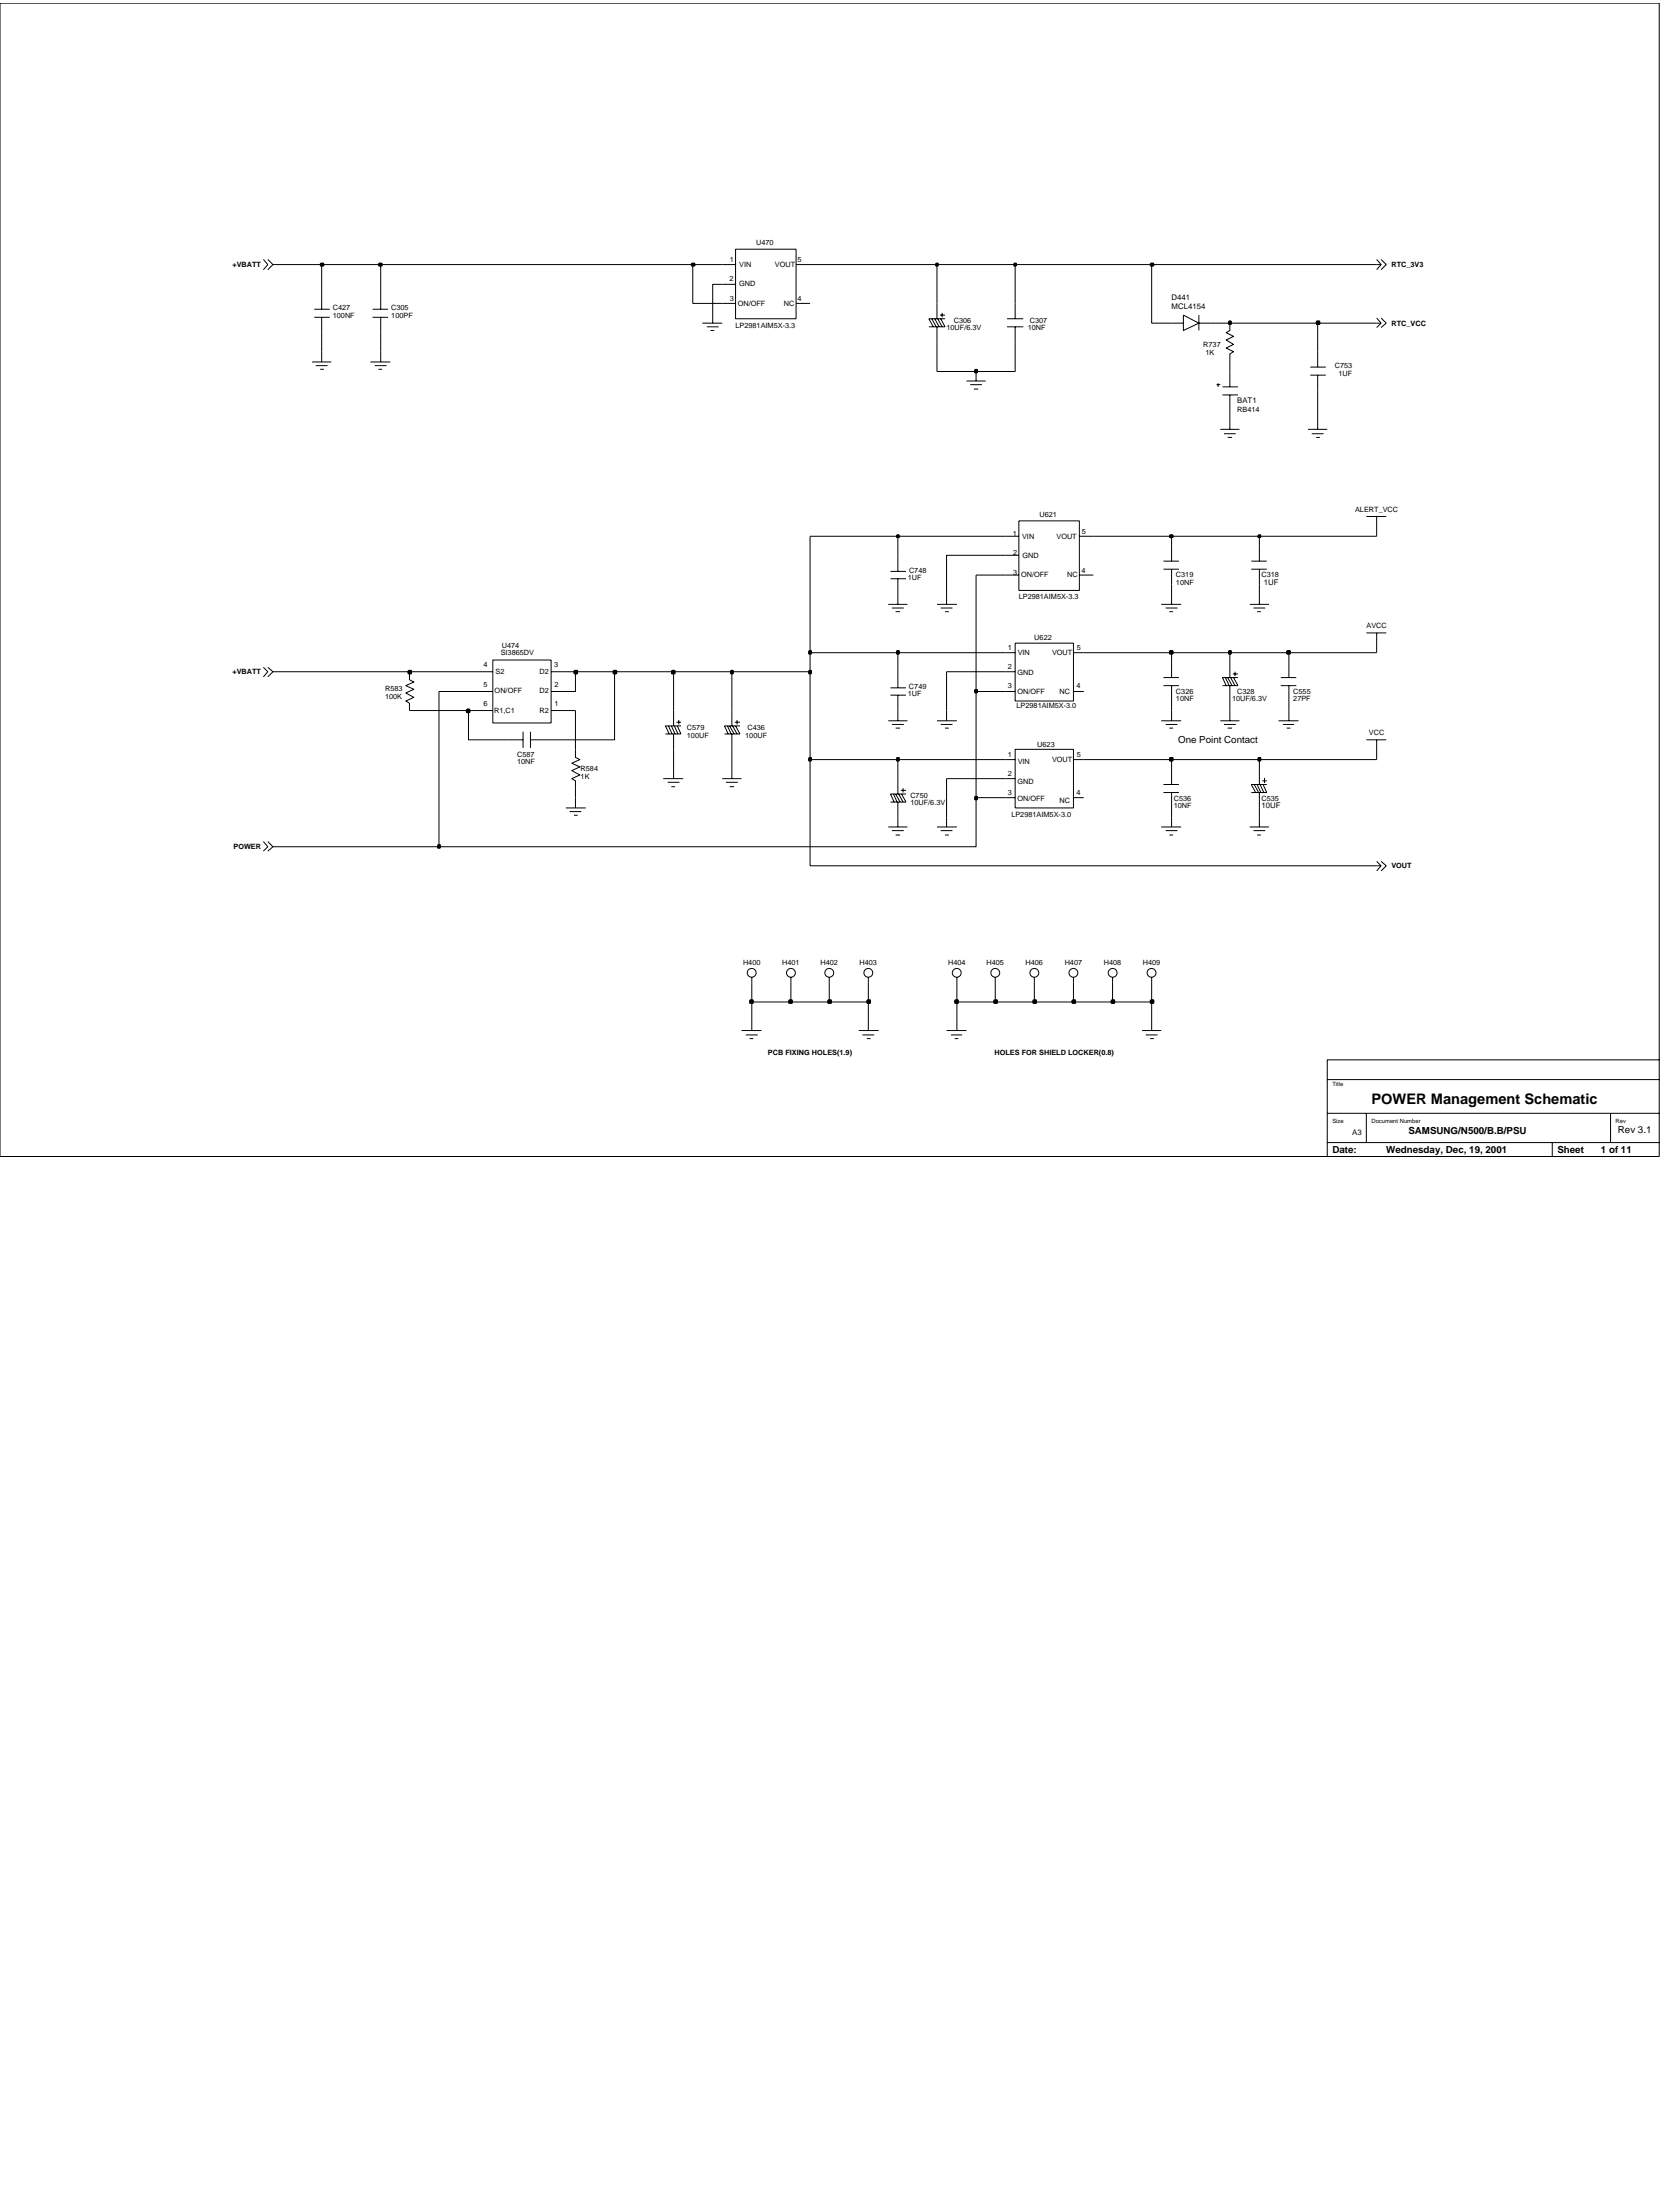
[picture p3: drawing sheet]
<svg xmlns="http://www.w3.org/2000/svg" width="192mm" height="254mm" viewBox="0 0 192 254" stroke-linecap="round" stroke-linejoin="round" font-family="sans-serif">
<g fill="none" stroke="#000" stroke-width=".12">
<path d="M30.4 30l.5 .5-.5 .6M30.9 30l.6 .5-.6 .6M36.3 35.7h1.8M36.3 36.6h1.8M37.1 33.9v1.8M37.1 36.6v1.8M43 35.7h1.8M43 36.6h1.8M43.9 33.9v1.8M43.9 36.6v1.8M81.1 37.3h2.3M81.6 37.7h1.3"/>
<path d="M82 38.2h.4M82.2 36.1v1.2M83.4 30.5h1.5M83.4 35h1.5M83.4 32.8h1.5M84.9 28.8h7v8h-7zM91.9 30.5h1.6M91.9 35h1.6M107.5 36.8l.5 .9M107.9 36.8l.5 .9M108.1 35v1.8M108.1 37.7v1.8"/>
<path d="M108.2 36.8l.5 .9M108.5 36.4h.6M108.6 36.8l.5 .9h-1.9M108.7 36.1v.5M109.1 36.8h-1.9l.5 .9M116.2 36.8h1.9M116.2 37.7h1.9M117.2 35v1.8M117.2 37.7v1.8M135.2 37.3h1.4M136.6 36.4l1.8 .9-1.8 .9zM138.4 36.4v1.8"/>
<path d="M138.4 37.3h1.3M141.9 37.3v.9l-.4 .2 .9 .4-.9 .5 .9 .5-.9 .4 .9 .4-.5 .3v.9M158.9 30l.5 .5-.5 .6M158.9 37.3h.5M158.9 30.5h.5M158.9 36.7l.5 .6M159.4 30l.6 .5-.6 .6M159.4 36.7l.6 .6-.6 .5M159.4 37.3l-.5 .5M36 41.8h2.2M36.4 42.2h1.4M37 42.6h.4"/>
<path d="M37.1 40.6v1.2M42.7 41.8h2.3M43.3 42.2h1.3M43.7 42.6h.4M43.9 40.6v1.2M111.5 44h2.2M112 44.4h1.3M112.4 44.9h.5M112.6 42.9v1.1M140.4 44.4h.4M140.6 44.2v.5M140.8 49.6h2.2"/>
<path d="M141.1 45.6h1.8M141.1 44.7h1.8M141.2 50.1h1.4M141.7 50.5h.5M141.9 42.9v1.8M141.9 45.6v1.8M141.9 48.5v1.1M151 49.6h2.2M151.2 43.3h1.8M151.2 42.4h1.8M151.4 50.1h1.3M151.9 50.5h.4"/>
<path d="M152.1 40.6v1.8M152.1 43.3v1.8M152.1 48.5v1.1M157.7 59.6h2.3M158.9 59.6v2.3M30.4 77l.5 .6-.5 .5M30.9 77l.6 .6-.6 .5M47.3 77.6v.9l.5 .2-1 .5 1 .4-1 .4 1 .5-1 .4 .5 .3v.8M55.2 79.8h1.7M55.2 77.6h1.7M56.9 76.2h6.7v7.3h-6.7zM63.6 79.8h1.7"/>
<path d="M63.6 77.6h1.7M102.5 69.8h2.2M102.8 66.8h1.8M102.8 66h1.8M102.8 79.4h1.8M102.9 70.2h1.4M103.4 70.6h.5M103.6 64.1v1.9M103.6 66.8v3M103.6 77.6v1.8M108.1 69.8h2.3M108.6 70.2h1.3"/>
<path d="M109.1 70.6h.4M109.2 68.6v1.2M116 66.4h1.6M116 61.9h1.6M116 64.1h1.6M116 79.8h1.2M116 77.6h1.2M116 75.4h1.2M117.2 74.3h6.7v6.6h-6.7zM117.6 60.1h7v8.1h-7zM123.9 79.8h1.2M123.9 75.4h1.2"/>
<path d="M124.6 66.4h1.6M124.6 61.9h1.6M134 69.8h2.3M134.3 78.2h1.8M134.3 79.2h1.8M134.3 64.8h1.8M134.3 65.7h1.8M134.5 70.2h1.4M134.9 70.6h.5M135.2 63v1.8M135.2 65.7v1.8M135.2 68.6v1.2"/>
<path d="M135.2 76.5v1.7M135.2 79.2v1.7M141.4 78.2l.4 1M141.7 78.2l.5 1M141.9 76.5v1.7M141.9 79.2v1.7M142 78.2l.5 1M142.3 77.8h.6M142.4 78.2l.5 1h-1.8M142.5 77.6v.5M142.9 78.2h-1.8l.4 1M144.2 69.8h2.2"/>
<path d="M144.4 64.8h1.8M144.4 65.7h1.8M144.7 70.2h1.3M145.1 70.6h.4M145.3 63v1.8M145.3 65.7v1.8M145.3 68.6v1.2M147.8 78.2h1.8M147.8 79.2h1.8M148.7 76.5v1.7M148.7 79.2v1.7M157.7 73.1h2.3"/>
<path d="M158.9 73.1v2.3M30.4 97.2l.5 .6-.5 .5M30.9 97.2l.6 .6-.6 .5M55.2 82h1.7M58.6 85.4h1.8M60.4 84.5v1.8M61.2 85.4h1.9M61.2 84.5v1.8M63.6 82h1.7M65.3 93.3h2.3M65.7 93.7h1.4M66.2 94.1h.5"/>
<path d="M66.4 86.5v.9l.5 .3-.9 .4 .9 .4-.9 .5 .9 .5-.9 .4 .4 .3v.8M66.4 92.1v1.2M76.5 89.9h2.3M77.1 90.3h1.3M77.1 83.8l.5 .9M77.5 83.8l.4 .9M77.5 90.8h.4M77.7 82v1.8M77.7 84.7v1.8M77.7 88.8v1.1M77.8 83.8l.4 .9M78.1 83.4h.5"/>
<path d="M78.2 83.8l.4 .9h-1.8M78.3 83.1v.5M78.6 83.8h-1.8l.4 .9M83.4 89.9h2.2M83.8 90.3h1.3M83.9 83.8l.5 .9M84.2 90.8h.5M84.2 83.8l.5 .9M84.5 82v1.8M84.5 84.7v1.8M84.5 88.8v1.1M84.5 83.8l.6 .9"/>
<path d="M84.8 83.4h.6M84.9 83.8l.5 .9h-1.8M85.1 83.1v.5M85.4 83.8h-1.8l.4 .9M102.5 83.2h2.2M102.5 95.5h2.2M102.8 80.3h1.8M102.9 83.6h1.4M102.9 95.9h1.4M103.1 91.7l.4 .9M103.4 84.1h.5M103.4 96.4h.5"/>
<path d="M103.4 91.7l.5 .9M103.6 80.3v2.9M103.6 89.9v1.8M103.6 92.6v2.9M103.7 91.7l.5 .9M104 91.3h.6M104 91.7l.6 .9h-1.8M104.2 91v.5M104.6 91.7h-1.8l.4 .9M108.1 83.2h2.3M108.1 95.5h2.3M108.6 83.6h1.3"/>
<path d="M108.6 95.9h1.3M109.1 84.1h.4M109.1 96.4h.4M109.2 82v1.2M109.2 94.4v1.1M116 87.7h1.2M116 92.1h1.2M116 89.9h1.2M117.2 86.5h6.7v6.8h-6.7zM123.9 87.7h1.2M123.9 92.1h1.2M134 83.2h2.3"/>
<path d="M134 95.5h2.3M134.3 91.5h1.8M134.3 90.6h1.8M134.5 83.6h1.4M134.5 95.9h1.4M134.9 84.1h.5M134.9 96.4h.5M135.2 82v1.2M135.2 88.8v1.8M135.2 91.5v1.8M135.2 94.4v1.1M140.8 83.2h2.2"/>
<path d="M141.2 83.6h1.4M141.7 84.1h.5M141.9 82v1.2M144.2 95.5h2.2M144.7 95.9h1.3M144.7 90.6l.5 .9M145.1 90.6l.4 .9M145.1 96.4h.4M145.3 88.8v1.8M145.3 91.5v1.8M145.3 94.4v1.1M145.4 90.6l.4 .9"/>
<path d="M145.7 90.2h.5M145.8 90.6l.4 .9h-1.8M145.9 89.8v.6M146.2 90.6h-1.8l.5 .9M147.5 83.2h2.3M148.1 83.6h1.2M148.5 84.1h.4M148.7 82v1.2M157.7 85.4h2.3M158.9 99.5l.5 .5M158.9 100h.5M158.9 85.4v2.3"/>
<path d="M159.4 99.5l.6 .5-.6 .6M159.4 100l-.5 .6M85.6 119h2.3M86.1 119.5h1.3M86.5 119.9h.4M86.8 112.8v.6M86.8 115.7v3.3M91.3 112.8v.6M95.7 112.8v.6M99.1 119h2.3M99.5 119.5h1.4M100 119.9h.5"/>
<path d="M100.2 112.8v.6M100.2 115.7v3.3M109.2 119h2.3M109.7 119.5h1.3M110.2 119.9h.4M110.4 112.8v.6M110.4 115.7v3.3M114.9 112.8v.6M119.4 112.8v.6M123.9 112.8v.6M128.4 112.8v.6M131.8 119h2.2"/>
<path d="M132.2 119.5h1.4M132.7 119.9h.5M132.9 112.8v.6M132.9 115.7v3.3"/>
<circle cx="86.7" cy="112.3" r=".51"/>
<circle cx="91.3" cy="112.3" r=".51"/>
<circle cx="95.7" cy="112.3" r=".51"/>
<circle cx="100.2" cy="112.3" r=".51"/>
<circle cx="110.4" cy="112.3" r=".51"/>
<circle cx="114.9" cy="112.3" r=".51"/>
<circle cx="119.4" cy="112.3" r=".51"/>
<circle cx="123.9" cy="112.3" r=".51"/>
<circle cx="128.4" cy="112.3" r=".51"/>
<circle cx="132.9" cy="112.3" r=".51"/>
</g>
<path d="M86.6 115.5h.2v.3h-.2z" fill-rule="evenodd" fill="#c2c2c2" stroke="#000" stroke-width=".25"/>
<path d="M86.6 115.5h.2v.3h-.2z" fill="none" stroke="#000" stroke-width=".25"/>
<path d="M86.8 113.4v2.3h4.5" fill="none" stroke="#000" stroke-width=".12"/>
<path d="M91.1 115.5h.3v.3h-.3z" fill-rule="evenodd" fill="#c2c2c2" stroke="#000" stroke-width=".25"/>
<path d="M91.1 115.5h.3v.3h-.3z" fill="none" stroke="#000" stroke-width=".25"/>
<path d="M91.3 113.4v2.3h4.4" fill="none" stroke="#000" stroke-width=".12"/>
<path d="M95.6 115.5h.3v.3h-.3z" fill-rule="evenodd" fill="#c2c2c2" stroke="#000" stroke-width=".25"/>
<path d="M95.6 115.5h.3v.3h-.3z" fill="none" stroke="#000" stroke-width=".25"/>
<path d="M95.7 113.4v2.3h4.5" fill="none" stroke="#000" stroke-width=".12"/>
<path d="M100.1 115.5h.3v.3h-.3z" fill-rule="evenodd" fill="#c2c2c2" stroke="#000" stroke-width=".25"/>
<path d="M100.1 115.5h.3v.3h-.3z" fill="none" stroke="#000" stroke-width=".25"/>
<path d="M100.2 113.4v2.3" fill="none" stroke="#000" stroke-width=".12"/>
<path d="M110.3 115.5h.2v.3h-.2z" fill-rule="evenodd" fill="#c2c2c2" stroke="#000" stroke-width=".25"/>
<path d="M110.3 115.5h.2v.3h-.2z" fill="none" stroke="#000" stroke-width=".25"/>
<path d="M110.4 113.4v2.3h4.5" fill="none" stroke="#000" stroke-width=".12"/>
<path d="M114.8 115.5h.2v.3h-.2z" fill-rule="evenodd" fill="#c2c2c2" stroke="#000" stroke-width=".25"/>
<path d="M114.8 115.5h.2v.3h-.2z" fill="none" stroke="#000" stroke-width=".25"/>
<path d="M114.9 113.4v2.3h4.5" fill="none" stroke="#000" stroke-width=".12"/>
<path d="M119.3 115.5h.2v.3h-.2z" fill-rule="evenodd" fill="#c2c2c2" stroke="#000" stroke-width=".25"/>
<path d="M119.3 115.5h.2v.3h-.2z" fill="none" stroke="#000" stroke-width=".25"/>
<path d="M119.4 113.4v2.3h4.5" fill="none" stroke="#000" stroke-width=".12"/>
<path d="M123.8 115.5h.2v.3h-.2z" fill-rule="evenodd" fill="#c2c2c2" stroke="#000" stroke-width=".25"/>
<path d="M123.8 115.5h.2v.3h-.2z" fill="none" stroke="#000" stroke-width=".25"/>
<path d="M123.9 113.4v2.3h4.5" fill="none" stroke="#000" stroke-width=".12"/>
<path d="M128.3 115.5h.3v.3h-.3z" fill-rule="evenodd" fill="#c2c2c2" stroke="#000" stroke-width=".25"/>
<path d="M128.3 115.5h.3v.3h-.3z" fill="none" stroke="#000" stroke-width=".25"/>
<path d="M128.4 113.4v2.3h4.5" fill="none" stroke="#000" stroke-width=".12"/>
<path d="M132.8 115.5h.3v.3h-.3z" fill-rule="evenodd" fill="#c2c2c2" stroke="#000" stroke-width=".25"/>
<path d="M132.8 115.5h.3v.3h-.3z" fill="none" stroke="#000" stroke-width=".25"/>
<path d="M31.5 97.8h19.2M93.5 87.7v12.3h65.4M132.9 113.4v2.3" fill="none" stroke="#000" stroke-width=".12"/>
<path d="M50.6 97.6h.1v.2h-.1z" fill-rule="evenodd" fill="#c2c2c2" stroke="#000" stroke-width=".25"/>
<path d="M50.6 97.6h.1v.2h-.1z" fill="none" stroke="#000" stroke-width=".25"/>
<path d="M50.7 79.8v18h61.9v-5.7M66.4 91v1.1M109.2 89.9v4.5M135.2 93.3v1.1M145.3 93.3v1.1" fill="none" stroke="#000" stroke-width=".12"/>
<path d="M112.6 92h.1v.3h-.1z" fill-rule="evenodd" fill="#c2c2c2" stroke="#000" stroke-width=".25"/>
<path d="M112.6 92h.1v.3h-.1z" fill="none" stroke="#000" stroke-width=".25"/>
<path d="M112.6 79.8v12.3h3.4M77.7 86.5v2.3M84.5 86.5v2.3M103.6 87.7v2.2M109.2 89.9h6.8M135.2 87.7v1.1M145.3 87.7v1.1" fill="none" stroke="#000" stroke-width=".12"/>
<path d="M93.4 87.5h.2v.3h-.2z" fill-rule="evenodd" fill="#c2c2c2" stroke="#000" stroke-width=".25"/>
<path d="M93.4 87.5h.2v.3h-.2z" fill="none" stroke="#000" stroke-width=".25"/>
<path d="M93.5 77.6v10.1h10.1" fill="none" stroke="#000" stroke-width=".12"/>
<path d="M103.5 87.5h.2v.3h-.2z" fill-rule="evenodd" fill="#c2c2c2" stroke="#000" stroke-width=".25"/>
<path d="M103.5 87.5h.2v.3h-.2z" fill="none" stroke="#000" stroke-width=".25"/>
<path d="M103.6 87.7h12.4M125.1 87.7h10.1" fill="none" stroke="#000" stroke-width=".12"/>
<path d="M135 87.5h.3v.3h-.3z" fill-rule="evenodd" fill="#c2c2c2" stroke="#000" stroke-width=".25"/>
<path d="M135 87.5h.3v.3h-.3z" fill="none" stroke="#000" stroke-width=".25"/>
<path d="M135.2 87.7h10.1" fill="none" stroke="#000" stroke-width=".12"/>
<path d="M145.2 87.5h.2v.3h-.2z" fill-rule="evenodd" fill="#c2c2c2" stroke="#000" stroke-width=".25"/>
<path d="M145.2 87.5h.2v.3h-.2z" fill="none" stroke="#000" stroke-width=".25"/>
<path d="M70.9 77.6v7.8h-7.8M47.3 82h6.8v3.4h4.5M66.4 82v4.5M145.3 87.7h13.6" fill="none" stroke="#000" stroke-width=".12"/>
<path d="M53.9 82h.2v.2h-.2z" fill-rule="evenodd" fill="#c2c2c2" stroke="#000" stroke-width=".25"/>
<path d="M53.9 82h.2v.2h-.2z" fill="none" stroke="#000" stroke-width=".25"/>
<path d="M50.7 79.8h4.5M66.4 77.6v2.2h-1.1M77.7 77.6v4.4M84.5 77.6v4.4M109.2 77.6v4.4M54.1 82h1.1M65.3 82h1.1M135.2 80.9v1.1M141.9 80.9v1.1M148.7 80.9v1.1" fill="none" stroke="#000" stroke-width=".12"/>
<path d="M112.6 79.7h.1v.2h-.1z" fill-rule="evenodd" fill="#c2c2c2" stroke="#000" stroke-width=".25"/>
<path d="M112.6 79.7h.1v.2h-.1z" fill="none" stroke="#000" stroke-width=".25"/>
<path d="M31.5 77.6h15.8M112.6 66.4v13.4h3.4" fill="none" stroke="#000" stroke-width=".12"/>
<path d="M47.2 77.5h.2v.2h-.2z" fill-rule="evenodd" fill="#c2c2c2" stroke="#000" stroke-width=".25"/>
<path d="M47.2 77.5h.2v.2h-.2z" fill="none" stroke="#000" stroke-width=".25"/>
<path d="M47.3 77.6h7.9M65.3 77.6h1.1" fill="none" stroke="#000" stroke-width=".12"/>
<path d="M66.3 77.5h.3v.2h-.3z" fill-rule="evenodd" fill="#c2c2c2" stroke="#000" stroke-width=".25"/>
<path d="M66.3 77.5h.3v.2h-.3z" fill="none" stroke="#000" stroke-width=".25"/>
<path d="M66.4 77.6h4.5" fill="none" stroke="#000" stroke-width=".12"/>
<path d="M70.8 77.5h.3v.2h-.3z" fill-rule="evenodd" fill="#c2c2c2" stroke="#000" stroke-width=".25"/>
<path d="M70.8 77.5h.3v.2h-.3z" fill="none" stroke="#000" stroke-width=".25"/>
<path d="M70.9 77.6h6.8" fill="none" stroke="#000" stroke-width=".12"/>
<path d="M77.6 77.5h.2v.2h-.2z" fill-rule="evenodd" fill="#c2c2c2" stroke="#000" stroke-width=".25"/>
<path d="M77.6 77.5h.2v.2h-.2z" fill="none" stroke="#000" stroke-width=".25"/>
<path d="M77.7 77.6h6.8" fill="none" stroke="#000" stroke-width=".12"/>
<path d="M84.4 77.5h.1v.2h-.1z" fill-rule="evenodd" fill="#c2c2c2" stroke="#000" stroke-width=".25"/>
<path d="M84.4 77.5h.1v.2h-.1z" fill="none" stroke="#000" stroke-width=".25"/>
<path d="M84.5 77.6h9" fill="none" stroke="#000" stroke-width=".12"/>
<path d="M93.4 77.5h.2v.2h-.2z" fill-rule="evenodd" fill="#c2c2c2" stroke="#000" stroke-width=".25"/>
<path d="M93.4 77.5h.2v.2h-.2z" fill="none" stroke="#000" stroke-width=".25"/>
<path d="M93.5 75.4v2.2M103.6 75.4v2.2M109.2 77.6h6.8M135.2 75.4v1.1M141.9 75.4v1.1M148.7 75.4v1.1" fill="none" stroke="#000" stroke-width=".12"/>
<path d="M93.4 75.2h.2v.2h-.2z" fill-rule="evenodd" fill="#c2c2c2" stroke="#000" stroke-width=".25"/>
<path d="M93.4 75.2h.2v.2h-.2z" fill="none" stroke="#000" stroke-width=".25"/>
<path d="M93.5 61.9v13.5h10.1" fill="none" stroke="#000" stroke-width=".12"/>
<path d="M103.5 75.2h.2v.2h-.2z" fill-rule="evenodd" fill="#c2c2c2" stroke="#000" stroke-width=".25"/>
<path d="M103.5 75.2h.2v.2h-.2z" fill="none" stroke="#000" stroke-width=".25"/>
<path d="M103.6 75.4h12.4M125.1 75.4h10.1" fill="none" stroke="#000" stroke-width=".12"/>
<path d="M135 75.2h.3v.2h-.3z" fill-rule="evenodd" fill="#c2c2c2" stroke="#000" stroke-width=".25"/>
<path d="M135 75.2h.3v.2h-.3z" fill="none" stroke="#000" stroke-width=".25"/>
<path d="M135.2 75.4h6.7" fill="none" stroke="#000" stroke-width=".12"/>
<path d="M141.8 75.2h.2v.2h-.2z" fill-rule="evenodd" fill="#c2c2c2" stroke="#000" stroke-width=".25"/>
<path d="M141.8 75.2h.2v.2h-.2z" fill="none" stroke="#000" stroke-width=".25"/>
<path d="M141.9 75.4h6.8" fill="none" stroke="#000" stroke-width=".12"/>
<path d="M148.6 75.2h.2v.2h-.2z" fill-rule="evenodd" fill="#c2c2c2" stroke="#000" stroke-width=".25"/>
<path d="M148.6 75.2h.2v.2h-.2z" fill="none" stroke="#000" stroke-width=".25"/>
<path d="M93.5 61.9h10.1v2.2M112.6 66.4h3.4M116 64.1h-6.8v4.5M135.2 61.9v1.1M135.2 67.5v1.1M145.3 61.9v1.1M145.3 67.5v1.1M148.7 75.4h10.2" fill="none" stroke="#000" stroke-width=".12"/>
<path d="M103.5 61.8h.2v.2h-.2z" fill-rule="evenodd" fill="#c2c2c2" stroke="#000" stroke-width=".25"/>
<path d="M103.5 61.8h.2v.2h-.2z" fill="none" stroke="#000" stroke-width=".25"/>
<path d="M103.6 61.9h12.4M126.2 61.9h9" fill="none" stroke="#000" stroke-width=".12"/>
<path d="M135 61.8h.3v.2h-.3z" fill-rule="evenodd" fill="#c2c2c2" stroke="#000" stroke-width=".25"/>
<path d="M135 61.8h.3v.2h-.3z" fill="none" stroke="#000" stroke-width=".25"/>
<path d="M135.2 61.9h10.1" fill="none" stroke="#000" stroke-width=".12"/>
<path d="M145.2 61.8h.2v.2h-.2z" fill-rule="evenodd" fill="#c2c2c2" stroke="#000" stroke-width=".25"/>
<path d="M145.2 61.8h.2v.2h-.2z" fill="none" stroke="#000" stroke-width=".25"/>
<path d="M108.1 39.5v3.4h4.5M141.9 47.4v1.1M152.1 45.1v3.4M145.3 61.9h13.6" fill="none" stroke="#000" stroke-width=".12"/>
<path d="M112.6 42.7h.1v.3h-.1z" fill-rule="evenodd" fill="#c2c2c2" stroke="#000" stroke-width=".25"/>
<path d="M112.6 42.7h.1v.3h-.1z" fill="none" stroke="#000" stroke-width=".25"/>
<path d="M37.1 38.4v2.2M43.9 38.4v2.2M117.2 39.5v3.4h-4.6M132.9 30.5v6.8h2.3M139.7 37.3h2.2M152.1 37.3v3.3M141.9 41.8v1.1" fill="none" stroke="#000" stroke-width=".12"/>
<path d="M141.8 37.1h.2v.3h-.2z" fill-rule="evenodd" fill="#c2c2c2" stroke="#000" stroke-width=".25"/>
<path d="M141.8 37.1h.2v.3h-.2z" fill="none" stroke="#000" stroke-width=".25"/>
<path d="M141.9 37.3h10.2" fill="none" stroke="#000" stroke-width=".12"/>
<path d="M152 37.1h.2v.3h-.2z" fill-rule="evenodd" fill="#c2c2c2" stroke="#000" stroke-width=".25"/>
<path d="M152 37.1h.2v.3h-.2z" fill="none" stroke="#000" stroke-width=".25"/>
<path d="M31.5 30.5h5.6v3.4M43.9 30.5v3.4M79.9 30.5v4.5h3.5M83.4 32.8h-1.2v3.3M108.1 30.5v4.5M117.2 30.5v4.5M152.1 37.3h6.8" fill="none" stroke="#000" stroke-width=".12"/>
<path d="M37 30.5h.3v.1h-.3z" fill-rule="evenodd" fill="#c2c2c2" stroke="#000" stroke-width=".25"/>
<path d="M37 30.5h.3v.1h-.3z" fill="none" stroke="#000" stroke-width=".25"/>
<path d="M37.1 30.5h6.8" fill="none" stroke="#000" stroke-width=".12"/>
<path d="M43.8 30.5h.2v.1h-.2z" fill-rule="evenodd" fill="#c2c2c2" stroke="#000" stroke-width=".25"/>
<path d="M43.8 30.5h.2v.1h-.2z" fill="none" stroke="#000" stroke-width=".25"/>
<path d="M43.9 30.5h36" fill="none" stroke="#000" stroke-width=".12"/>
<path d="M79.9 30.5h.2v.1h-.2z" fill-rule="evenodd" fill="#c2c2c2" stroke="#000" stroke-width=".25"/>
<path d="M79.9 30.5h.2v.1h-.2z" fill="none" stroke="#000" stroke-width=".25"/>
<path d="M79.9 30.5h3.5M93.5 30.5h14.6" fill="none" stroke="#000" stroke-width=".12"/>
<path d="M108 30.5h.2v.1h-.2z" fill-rule="evenodd" fill="#c2c2c2" stroke="#000" stroke-width=".25"/>
<path d="M108 30.5h.2v.1h-.2z" fill="none" stroke="#000" stroke-width=".25"/>
<path d="M108.1 30.5h9.1" fill="none" stroke="#000" stroke-width=".12"/>
<path d="M117.1 30.5h.1v.1h-.1z" fill-rule="evenodd" fill="#c2c2c2" stroke="#000" stroke-width=".25"/>
<path d="M117.1 30.5h.1v.1h-.1z" fill="none" stroke="#000" stroke-width=".25"/>
<path d="M117.2 30.5h15.7" fill="none" stroke="#000" stroke-width=".12"/>
<path d="M132.8 30.5h.3v.1h-.3z" fill-rule="evenodd" fill="#c2c2c2" stroke="#000" stroke-width=".25"/>
<path d="M132.8 30.5h.3v.1h-.3z" fill="none" stroke="#000" stroke-width=".25"/>
<path d="M0 .4h191.5v133.1h-191.5zM132.9 30.5h26M153.2 131.9h38.3M153.2 124.6h38.3M153.2 128.5h38.3M157.7 128.5v3.4M179.1 131.9v1.6M185.9 128.5v3.4M191.5 122.4h-38.3v11.1" fill="none" stroke="#000" stroke-width=".12"/>
<text font-size="1.7" x="158.3" y="127.4">POWER Management Schematic</text>
<g font-size="1.1">
<text x="136" y="85.8">One Point Contact</text>
<text x="162.5" y="130.9">SAMSUNG/N500/B.B/PSU</text>
<text x="186.7" y="130.9">Rev 3.1</text>
<text x="153.8" y="133.2">Date:</text>
<text x="160" y="133.2">Wednesday, Dec, 19, 2001</text>
<text x="179.7" y="133.2">Sheet</text>
<text x="184.7" y="133.2">1 of 11</text>
</g>
<g font-size=".9">
<text x="135.2" y="34.6">D441</text>
<text x="135.2" y="35.7">MCL4154</text>
<text x="142.8" y="46.5">BAT1</text>
<text x="145.8" y="67.5">1UF</text>
<text x="145.6" y="93.3">10UF</text>
<text x="156.1" y="131">A3</text>
</g>
<g font-size=".8">
<text x="87.3" y="28.3">U470</text>
<text x="26.8" y="30.8">+VBATT</text>
<text x="38.4" y="35.8">C427</text>
<text x="45.1" y="35.8">C305</text>
<text x="84.2" y="32.5">2</text>
<text x="84.2" y="34.8">3</text>
<text x="84.2" y="30.3">1</text>
<text x="85.1" y="35.3">ON/OFF</text>
<text x="85.3" y="33.1">GND</text>
<text x="85.3" y="30.8">VIN</text>
<text x="89.4" y="30.8">VOUT</text>
<text x="90.5" y="35.3">NC</text>
<text x="92" y="30.3">5</text>
<text x="92" y="34.8">4</text>
<text x="160.6" y="30.8">RTC_3V3</text>
<text x="38.4" y="36.7">100NF</text>
<text x="45.2" y="36.7">100PF</text>
<text x="84.9" y="37.9">LP2981AIM5X-3.3</text>
<text x="109.2" y="38.1">10UF/6.3V</text>
<text x="110.1" y="37.3">C306</text>
<text x="118.6" y="38.1">10NF</text>
<text x="118.8" y="37.3">C307</text>
<text x="138.9" y="40.1">R737</text>
<text x="139.1" y="41">1K</text>
<text x="160.6" y="37.6">RTC_VCC</text>
<text x="142.8" y="47.6">RB414</text>
<text x="154" y="42.5">C753</text>
<text x="154.5" y="43.4">1UF</text>
<text x="120" y="59.7">U621</text>
<text x="156.4" y="59.1">ALERT_VCC</text>
<text x="116.9" y="61.9">1</text>
<text x="116.9" y="64.1">2</text>
<text x="118" y="62.2">VIN</text>
<text x="118" y="64.4">GND</text>
<text x="121.9" y="62.2">VOUT</text>
<text x="124.9" y="61.7">5</text>
<text x="104.8" y="67">1UF</text>
<text x="104.9" y="66.1">C748</text>
<text x="116.9" y="66.4">3</text>
<text x="117.6" y="69.2">LP2981AIM5X-3.3</text>
<text x="117.8" y="66.7">ON/OFF</text>
<text x="123.2" y="66.7">NC</text>
<text x="124.8" y="66.1">4</text>
<text x="135.7" y="67.5">10NF</text>
<text x="135.7" y="66.6">C319</text>
<text x="145.6" y="66.6">C318</text>
<text x="26.8" y="77.8">+VBATT</text>
<text x="55.8" y="77">4</text>
<text x="57.2" y="77.9">S2</text>
<text x="57.8" y="75.7">SI3865DV</text>
<text x="57.9" y="74.8">U474</text>
<text x="62.3" y="77.9">D2</text>
<text x="63.9" y="77">3</text>
<text x="116.3" y="75.1">1</text>
<text x="116.3" y="77.3">2</text>
<text x="117.4" y="77.9">GND</text>
<text x="117.4" y="75.6">VIN</text>
<text x="119.4" y="73.9">U622</text>
<text x="121.4" y="75.6">VOUT</text>
<text x="124.3" y="75.1">5</text>
<text x="157.7" y="72.5">AVCC</text>
<text x="44.4" y="80.7">100K</text>
<text x="44.4" y="79.8">R583</text>
<text x="55.8" y="79.3">5</text>
<text x="55.8" y="81.5">6</text>
<text x="57" y="82.3">R1,C1</text>
<text x="57.1" y="80.1">ON/OFF</text>
<text x="62.3" y="80.1">D2</text>
<text x="62.3" y="82.3">R2</text>
<text x="64" y="81.5">1</text>
<text x="64" y="79.3">2</text>
<text x="104.8" y="80.4">1UF</text>
<text x="104.9" y="79.6">C749</text>
<text x="116.3" y="79.5">3</text>
<text x="117.3" y="81.8">LP2981AIM5X-3.0</text>
<text x="117.4" y="80.1">ON/OFF</text>
<text x="122.3" y="80.1">NC</text>
<text x="124.2" y="79.5">4</text>
<text x="135.7" y="80.1">C326</text>
<text x="135.7" y="80.9">10NF</text>
<text x="142.2" y="81">10UF/6.3V</text>
<text x="142.8" y="80.1">C328</text>
<text x="149.2" y="80.9">27PF</text>
<text x="149.2" y="80.1">C555</text>
<text x="59.7" y="88.2">10NF</text>
<text x="59.7" y="87.4">C587</text>
<text x="67" y="89.9">1K</text>
<text x="67" y="89">R584</text>
<text x="79.3" y="85.2">100UF</text>
<text x="79.3" y="84.3">C579</text>
<text x="86" y="85.2">100UF</text>
<text x="86.3" y="84.3">C436</text>
<text x="116.3" y="89.6">2</text>
<text x="116.3" y="87.4">1</text>
<text x="117.4" y="88.2">VIN</text>
<text x="119.7" y="86.3">U623</text>
<text x="121.4" y="88">VOUT</text>
<text x="124.3" y="87.4">5</text>
<text x="158" y="84.8">VCC</text>
<text x="105.1" y="92.1">C750</text>
<text x="105.1" y="92.9">10UF/6.3V</text>
<text x="116.3" y="91.8">3</text>
<text x="116.7" y="94.4">LP2981AIM5X-3.0</text>
<text x="117.4" y="90.5">GND</text>
<text x="117.4" y="92.4">ON/OFF</text>
<text x="122.3" y="92.7">NC</text>
<text x="124.2" y="91.8">4</text>
<text x="135.5" y="92.4">C536</text>
<text x="135.5" y="93.3">10NF</text>
<text x="145.6" y="92.4">C535</text>
<text x="26.9" y="98">POWER</text>
<text x="160.6" y="100.2">VOUT</text>
<text x="85.7" y="111.4">H400</text>
<text x="90.3" y="111.4">H401</text>
<text x="94.7" y="111.4">H402</text>
<text x="99.2" y="111.4">H403</text>
<text x="109.4" y="111.4">H404</text>
<text x="113.8" y="111.4">H405</text>
<text x="118.4" y="111.4">H406</text>
<text x="122.9" y="111.4">H407</text>
<text x="127.4" y="111.4">H408</text>
<text x="131.9" y="111.4">H409</text>
<text x="88.6" y="121.8">PCB FIXING HOLES(1.9)</text>
<text x="114.8" y="121.8">HOLES FOR SHIELD LOCKER(0.8)</text>
</g>
<g font-size=".7">
<text x="153.8" y="125.4">Title</text>
<text x="153.8" y="129.6">Size</text>
<text x="158.3" y="129.6">Document Number</text>
<text x="186.4" y="129.6">Rev</text>
</g>
</svg>
